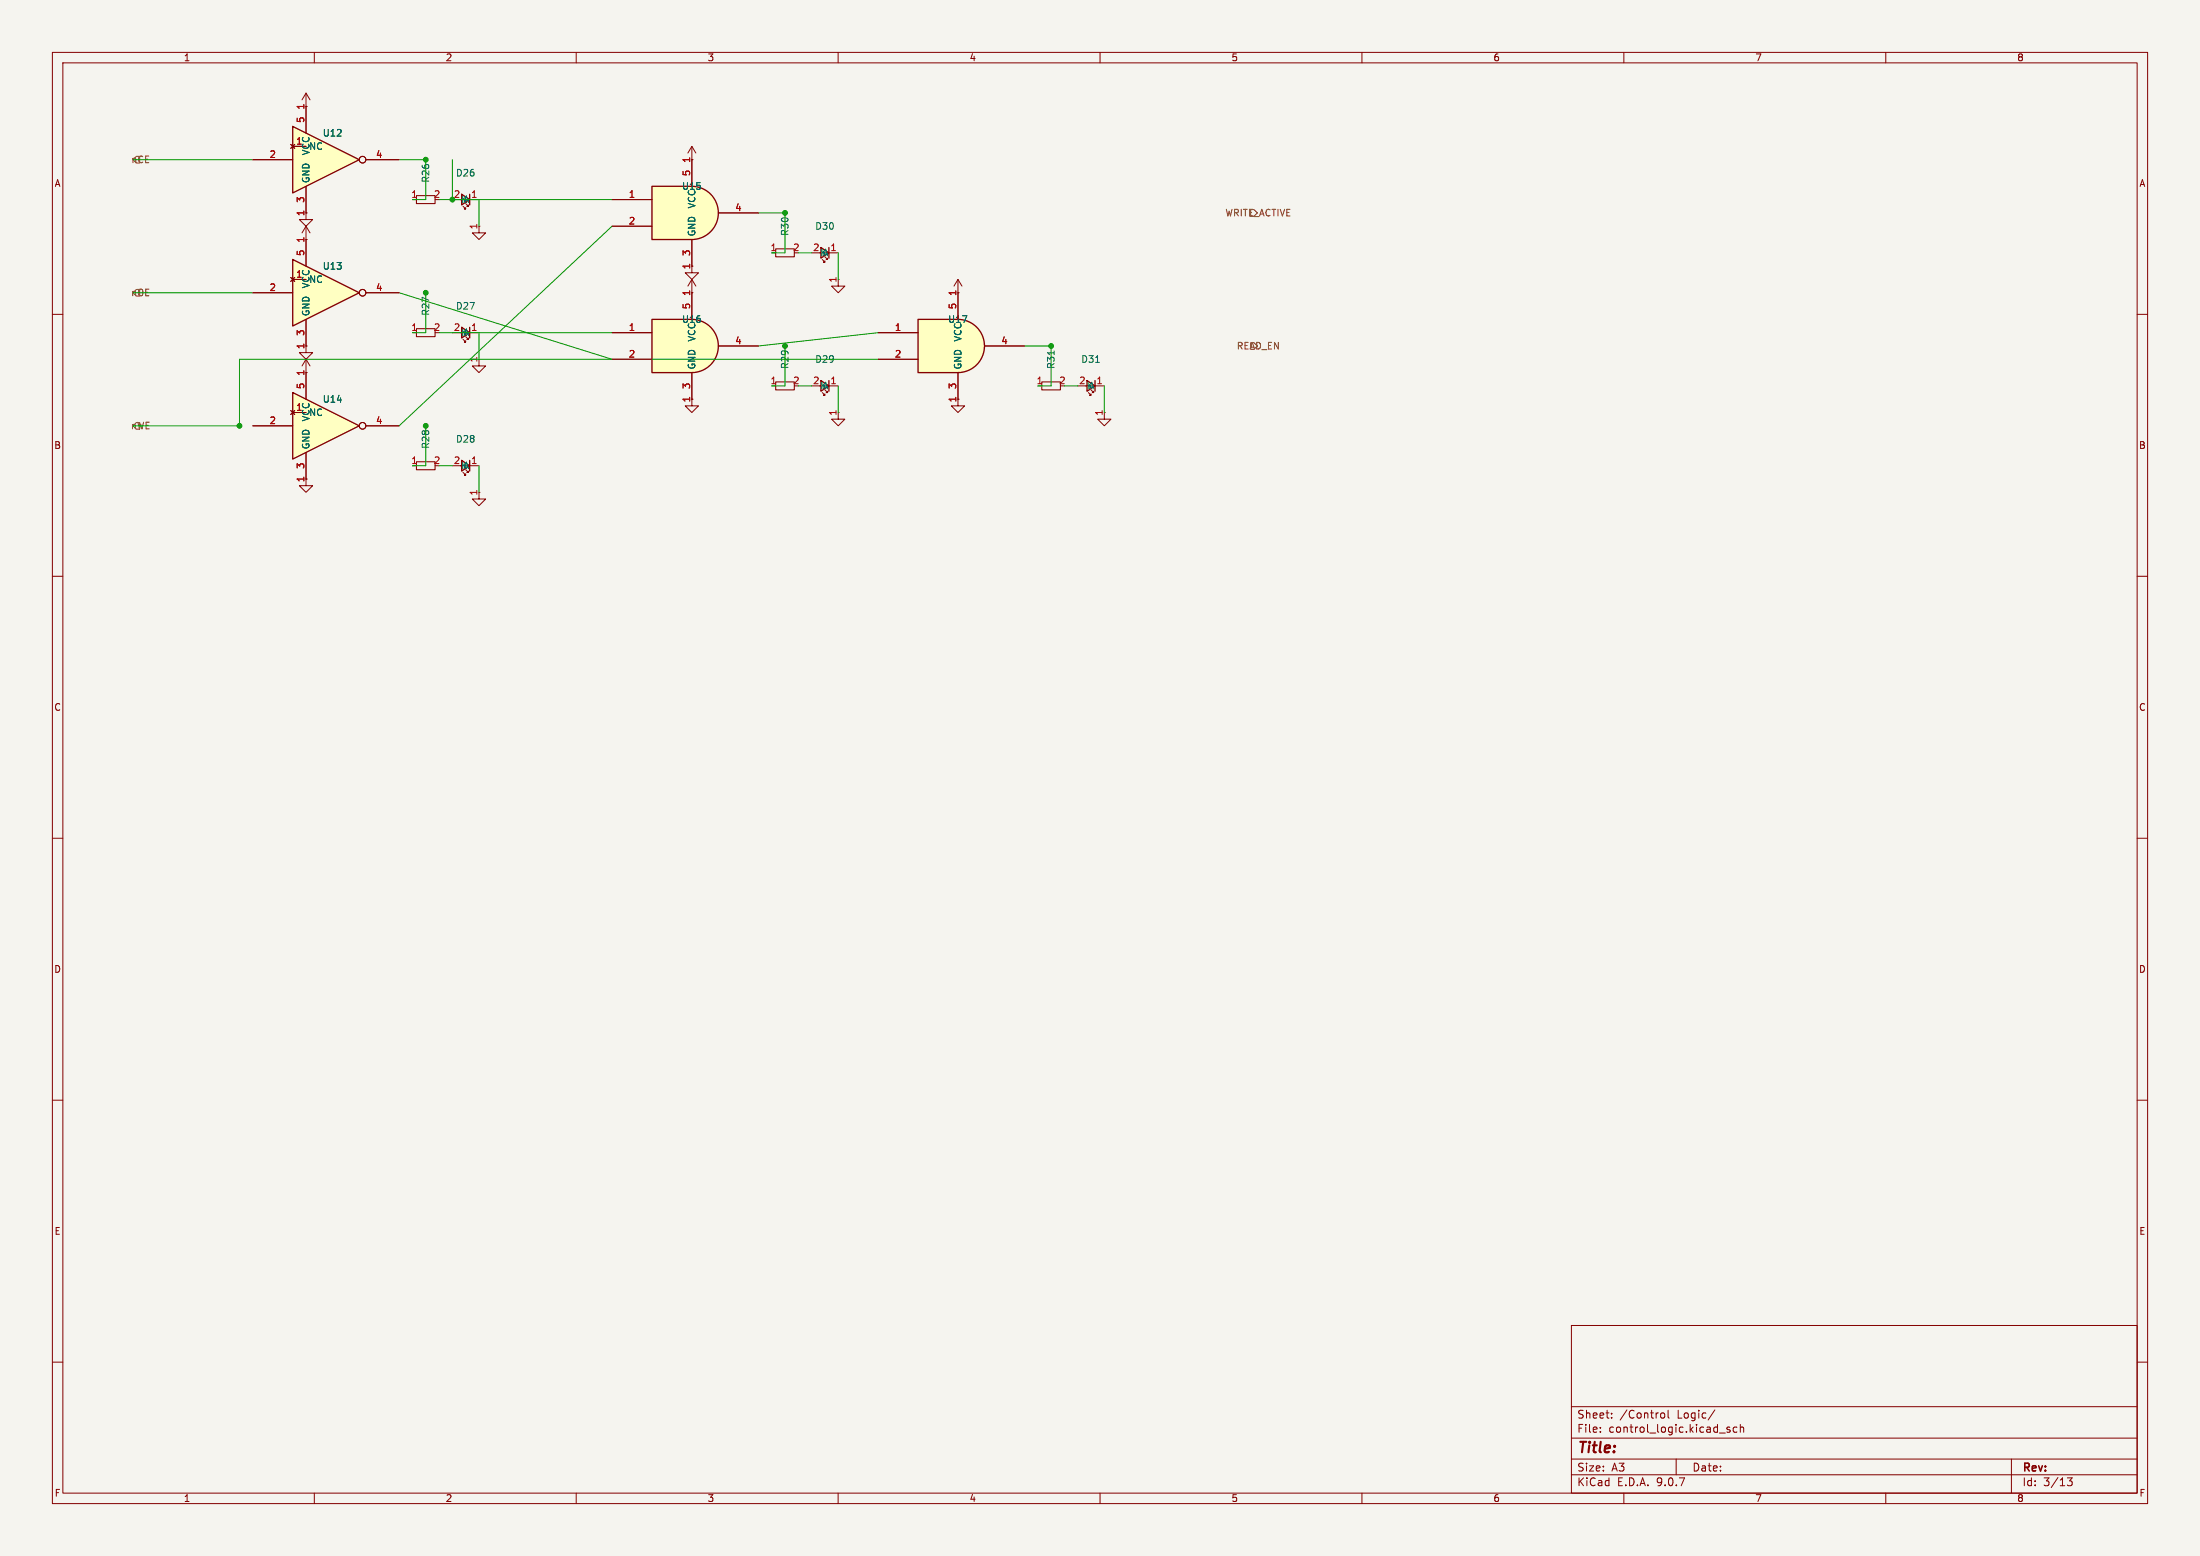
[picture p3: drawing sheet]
<svg xmlns="http://www.w3.org/2000/svg" width="420mm" height="297mm" viewBox="0 0 420 297" stroke-linecap="round" stroke-linejoin="round" font-family="sans-serif">
<path d="M0 0h420v297h-420z" fill="#f5f4ef" stroke="#f5f4ef" stroke-width=".19"/>
<g fill="none" stroke="#840000" stroke-width=".19">
<path d="M10 10h400v277h-400zM12 12h396v273h-396zM60 10v2M110 10v2M160 10v2M210 10v2M260 10v2M310 10v2M360 10v2M91.4 43.2v1.3h1.3l-1.3 1.2-1.2-1.2h1.2M10 60h2M408 60h2"/>
<path d="M91.4 94v1.3h1.3l-1.3 1.2-1.2-1.2h1.2M10 110h2M408 110h2M10 160h2M408 160h2M10 210h2M408 210h2M300 253h108v32h-108zM10 260h2M300 278.5h108M300 274.5h108M300 268.5h108"/>
<path d="M305.5 273.2v.2M305.5 272.5v.1M307.7 270.5v.2M307.7 269.8v.1M317.1 269.8l.4-.1 .3 .3-.1 .6-.4 .1-.2-.2M318.4 269.2v1.3l.3 .2M320 278.5v3M327.4 269.1l-1.3 1.9M328.2 273.5h1.2M330.2 272.5l-.3-.1-.2 .2v.2l.5 .2v.3h-.5M331.6 272.5l-.4-.1-.3 .3 .1 .6h.6M332.2 272.5l.2-.1 .4 .1 .1 .9"/>
<path d="M332.2 271.9v1.5M384 278.5v6.5M408 260h2M60 285v2M110 285v2M160 285v2M210 285v2M260 285v2M300 281.5h108M310 285v2M360 285v2M394.7 282.1h.9l-.5 .6 .4 .1v.6l-.2 .2-.6-.1"/>
</g>
<path d="M132.1 61a5.1 5.1 0 0 1 5 5 5.1 5.1 0 0 1-5 5.1z" fill="#ffffc2" stroke="#ffffc2" stroke-width=".19"/>
<path d="M124.5 61h7.6v10.1h-7.6z" fill="#ffffc2"/>
<path d="M124.5 61h7.6a5.1 5.1 0 0 1 5 5 5.1 5.1 0 0 1-5 5.1h-7.6z" fill="none" stroke="#840000" stroke-width=".25"/>
<g fill="none" stroke="#840000" stroke-width=".19">
<path d="M86.4 38.1h1.7M88.4 39.4l.5 .5h-.3h.3v-.3M89.7 38.1h1.7M132.1 53.3v7.7M132.1 53.3l-.8 1.3M132.1 53.3l.7 1.3M154.9 48.3h1.8M157 49.5l.5 .5h-.3h.3v-.2M158.2 48.3h1.8M160 53.3v1.3h1.3l-1.3 1.3-1.3-1.3h1.3M91.4 68.6v1.3h1.3l-1.3 1.2-1.2-1.2h1.2M116.8 63.5h7.7"/>
<path d="M116.8 68.6h7.7M132.1 71.1v5.1M137.2 66h7.6M86.4 88.9h1.7M88.4 90.2l.5 .5h-.3h.3v-.3M89.7 88.9h1.7"/>
</g>
<path d="M148.1 47.5h3.5v1.5h-3.5zM79.5 88.1h3.6v1.6h-3.6z" fill="none" stroke="#840000" stroke-width=".2"/>
<path d="M182.9 61a5.1 5.1 0 0 1 5 5 5.1 5.1 0 0 1-5 5.1z" fill="#ffffc2" stroke="#ffffc2" stroke-width=".19"/>
<path d="M175.3 61h7.6v10.1h-7.6z" fill="#ffffc2"/>
<path d="M175.3 61h7.6a5.1 5.1 0 0 1 5 5 5.1 5.1 0 0 1-5 5.1h-7.6z" fill="none" stroke="#840000" stroke-width=".25"/>
<path d="M58.4 40.6v1.3h1.3l-1.3 1.3-1.3-1.3h1.3M58.4 43.2l-.7 1.3M58.4 43.2l.8 1.3M58.4 43.2v2.5M182.9 55.9v5.1M132.1 76.2v1.3h1.2l-1.2 1.2-1.3-1.2h1.3M167.6 63.5h7.7M167.6 68.6h7.7M182.9 71.1v5.1M188 66h7.6" fill="none" stroke="#840000" stroke-width=".19"/>
<path d="M148.1 72.9h3.5v1.5h-3.5z" fill="none" stroke="#840000" stroke-width=".2"/>
<path d="M55.9 49.5l12.7 6.4-12.7 6.3z" fill="#ffffc2"/>
<path d="M55.9 49.5l12.7 6.4-12.7 6.3z" fill="none" stroke="#840000" stroke-width=".25"/>
<g fill="none" stroke="#840000" stroke-width=".19">
<path d="M48.3 55.9h7.6M55.5 53l.8 .7M55.9 53.3h2.5M56.3 53l-.8 .7M58.4 45.7v5.1M69.8 55.9h6.4M182.9 53.3l-.8 1.3M182.9 53.3l.7 1.3M182.9 53.3v2.6M58.4 61v5M58.4 68.6v2.5M58.4 68.6l-.7 1.3"/>
<path d="M58.4 68.6l.8 1.3M182.9 76.2v1.3h1.2l-1.2 1.2-1.3-1.2h1.3"/>
<circle cx="69.2" cy="55.9" r=".63"/>
</g>
<path d="M55.9 74.9l12.7 6.4-12.7 6.3z" fill="#ffffc2"/>
<path d="M55.9 74.9l12.7 6.4-12.7 6.3z" fill="none" stroke="#840000" stroke-width=".25"/>
<g fill="none" stroke="#840000" stroke-width=".19">
<path d="M58.4 17.8v2.5M58.4 17.8l-.7 1.3M58.4 17.8l.8 1.3M55.5 78.4l.8 .7M55.9 78.7h2.5M56.3 78.4l-.8 .7M58.4 66v1.3h1.3l-1.3 1.3-1.3-1.3h1.3M58.4 71.1v5.1M86.4 63.5h1.7M88.4 64.8l.5 .5h-.3h.3v-.3M89.7 63.5h1.7M154.9 73.7h1.8"/>
<path d="M157 74.9l.5 .5h-.3h.3v-.2M158.2 73.7h1.8M160 78.7v1.3h1.3l-1.3 1.3-1.3-1.3h1.3M205.7 73.7h1.8M207.8 74.9l.5 .5h-.3h.3v-.2M209 73.7h1.8M210.8 78.7v1.3h1.3l-1.3 1.3-1.3-1.3h1.3M48.3 81.3h7.6M58.4 86.4v6.3h1.3l-1.3 1.3-1.3-1.3h1.3M69.8 81.3h6.4"/>
<circle cx="69.2" cy="81.3" r=".63"/>
</g>
<path d="M79.5 37.3h3.6v1.6h-3.6zM79.5 62.7h3.6v1.6h-3.6zM198.9 72.9h3.5v1.5h-3.5z" fill="none" stroke="#840000" stroke-width=".2"/>
<path d="M201.2 67v.7M209.2 69.2h.7" fill="none" stroke="#006464" stroke-width=".19"/>
<path d="M55.9 24.1l12.7 6.4-12.7 6.3z" fill="#ffffc2"/>
<path d="M55.9 24.1l12.7 6.4-12.7 6.3z" fill="none" stroke="#840000" stroke-width=".25"/>
<g fill="none" stroke="#840000" stroke-width=".19">
<path d="M48.3 30.5h7.6M55.5 27.6l.8 .7M55.9 27.9h2.5M56.3 27.6l-.8 .7M58.4 20.3v5.1M58.4 35.6v5M69.8 30.5h6.4M132.1 27.9l-.8 1.3M132.1 27.9l.7 1.3M132.1 27.9v2.6"/>
<circle cx="69.2" cy="30.5" r=".63"/>
</g>
<path d="M132.1 35.6a5.1 5.1 0 0 1 5 5 5.1 5.1 0 0 1-5 5.1z" fill="#ffffc2" stroke="#ffffc2" stroke-width=".19"/>
<path d="M124.5 35.6h7.6v10.1h-7.6z" fill="#ffffc2"/>
<path d="M124.5 35.6h7.6a5.1 5.1 0 0 1 5 5 5.1 5.1 0 0 1-5 5.1h-7.6z" fill="none" stroke="#840000" stroke-width=".25"/>
<g fill="none" stroke="#840000" stroke-width=".19">
<path d="M48.3 30.5h7.6M55.5 27.6l.8 .7M55.9 27.9h2.5M56.3 27.6l-.8 .7M58.4 20.3v5.1M58.4 35.6v5M69.8 30.5h6.4M116.8 38.1h7.7M132.1 30.5v5.1M48.3 55.9h7.6M55.5 53l.8 .7M55.9 53.3h2.5"/>
<path d="M56.3 53l-.8 .7M58.4 45.7v5.1M69.8 55.9h6.4M116.8 43.2h7.7M132.1 45.7v6.4h1.2l-1.2 1.2-1.3-1.2h1.3M132.1 55.9v5.1M137.2 40.6h7.6M182.9 55.9v5.1M55.5 78.4l.8 .7M55.9 78.7h2.5M56.3 78.4l-.8 .7M58.4 61v5"/>
<path d="M58.4 71.1v5.1M116.8 63.5h7.7M116.8 68.6h7.7M132.1 71.1v5.1M137.2 66h7.6M167.6 63.5h7.7M167.6 68.6h7.7M182.9 71.1v5.1M188 66h7.6M48.3 81.3h7.6M58.4 86.4v5M69.8 81.3h6.4"/>
<circle cx="69.2" cy="30.5" r=".63"/>
<circle cx="69.2" cy="55.9" r=".63"/>
<circle cx="69.2" cy="81.3" r=".63"/>
</g>
<g fill="none" stroke="#009600" stroke-width=".19">
<path d="M25.4 30.5h22.9M76.2 30.5h5.1v7.6h-2.6M83.8 38.1h33M86.4 30.5v7.6M91.4 38.1v5.1M25.4 55.9h22.9M76.2 55.9l40.6 12.7M81.3 55.9v7.6h-2.6M116.8 43.2l-40.6 38.1M144.8 40.6h5.1v7.7h-2.6M152.4 48.3h2.5M160 48.3v5"/>
<path d="M83.8 63.5h33M91.4 63.5v5.1M149.9 66v7.7h-2.6M152.4 73.7h2.5M160 73.7v5M167.6 68.6h-121.9v12.7h-20.3M167.6 63.5l-22.8 2.5M195.6 66h5.1v7.7h-2.6M203.2 73.7h2.5M210.8 73.7v5M81.3 81.3v7.6h-2.6M83.8 88.9h2.6"/>
<path d="M91.4 88.9v5.1"/>
</g>
<g fill="#009600" stroke="#009600" stroke-width=".19">
<circle cx="45.7" cy="81.3" r=".46"/>
<circle cx="81.3" cy="81.3" r=".46"/>
<circle cx="149.9" cy="40.6" r=".46"/>
<circle cx="200.7" cy="66" r=".46"/>
<circle cx="149.9" cy="66" r=".46"/>
<circle cx="81.3" cy="30.5" r=".46"/>
<circle cx="86.4" cy="38.1" r=".46"/>
<circle cx="81.3" cy="55.9" r=".46"/>
</g>
<text font-size="2.8" fill="#840000" x="301" y="277.9">Title:</text>
<g font-size="2.1" fill="#840000">
<text x="301" y="273.7">File:</text>
<text x="301" y="271">Sheet:</text>
<text x="307.1" y="273.7">control_logic.kicad_sch</text>
<text x="309.2" y="271">/Control</text>
<text x="320.2" y="271">Logic/</text>
<text x="301" y="281.1">Size:</text>
<text x="307.6" y="281.1">A3</text>
<text x="323" y="281.1">Date:</text>
<text x="386" y="281.3">Rev:</text>
<text x="301" y="283.9">KiCad</text>
<text x="308.7" y="283.9">E.D.A.</text>
<text x="316.3" y="283.9">9.0.7</text>
<text x="386" y="283.9">Id:</text>
<text x="390.1" y="283.9">3/13</text>
</g>
<g font-size="1.8" fill="#840000">
<text x="35" y="11.9">1</text>
<text x="85" y="11.9">2</text>
<text x="135" y="11.9">3</text>
<text x="185" y="11.9">4</text>
<text x="235" y="11.9">5</text>
<text x="285" y="11.9">6</text>
<text x="335" y="11.9">7</text>
<text x="385" y="11.9">8</text>
<text x="10.3" y="35.9">A</text>
<text x="408.3" y="35.9">A</text>
<text x="10.3" y="85.9">B</text>
<text x="408.2" y="85.9">B</text>
<text x="10.3" y="135.9">C</text>
<text x="408.2" y="135.9">C</text>
<text x="10.3" y="185.9">D</text>
<text x="408.2" y="185.9">D</text>
<text x="10.3" y="235.9">E</text>
<text x="408.3" y="235.9">E</text>
<text x="10.3" y="285.9">F</text>
<text x="35" y="286.9">1</text>
<text x="85" y="286.9">2</text>
<text x="135" y="286.9">3</text>
<text x="185" y="286.9">4</text>
<text x="235" y="286.9">5</text>
<text x="285" y="286.9">6</text>
<text x="335" y="286.9">7</text>
<text x="385" y="286.9">8</text>
<text x="408.3" y="285.9">F</text>
</g>
<g font-size="1.8" fill="#a90000">
<text x="58.2" y="23.6" transform="rotate(-90 58.2 23.6)">5</text>
<text x="58.2" y="21" transform="rotate(-90 58.2 21)">1</text>
<text x="56.4" y="27.7">1</text>
<text x="51.4" y="30.2">2</text>
<text x="71.7" y="30.2">4</text>
<text x="131.8" y="33.7" transform="rotate(-90 131.8 33.7)">5</text>
<text x="131.8" y="31.2" transform="rotate(-90 131.8 31.2)">1</text>
<text x="58.2" y="41.3" transform="rotate(-90 58.2 41.3)">1</text>
<text x="58.2" y="38.8" transform="rotate(-90 58.2 38.8)">3</text>
<text x="78.4" y="37.8">1</text>
<text x="82.7" y="37.8">2</text>
<text x="86.5" y="37.8">2</text>
<text x="89.8" y="37.8">1</text>
<text x="119.9" y="37.8">1</text>
<text x="140.3" y="40.4">4</text>
<text x="58.2" y="46.4" transform="rotate(-90 58.2 46.4)">1</text>
<text x="91.2" y="43.9" transform="rotate(-90 91.2 43.9)">1</text>
<text x="119.9" y="42.9">2</text>
<text x="56.4" y="53.1">1</text>
<text x="58.2" y="49" transform="rotate(-90 58.2 49)">5</text>
<text x="131.8" y="51.5" transform="rotate(-90 131.8 51.5)">1</text>
<text x="131.8" y="49" transform="rotate(-90 131.8 49)">3</text>
<text x="147" y="48">1</text>
<text x="151.3" y="48">2</text>
<text x="155.1" y="48">2</text>
<text x="158.4" y="48">1</text>
<text x="51.4" y="55.6">2</text>
<text x="71.7" y="55.6">4</text>
<text x="131.8" y="59.1" transform="rotate(-90 131.8 59.1)">5</text>
<text x="131.8" y="56.6" transform="rotate(-90 131.8 56.6)">1</text>
<text x="159.8" y="54" transform="rotate(-90 159.8 54)">1</text>
<text x="182.6" y="59.1" transform="rotate(-90 182.6 59.1)">5</text>
<text x="182.6" y="56.6" transform="rotate(-90 182.6 56.6)">1</text>
<text x="58.2" y="64.2" transform="rotate(-90 58.2 64.2)">3</text>
<text x="78.4" y="63.2">1</text>
<text x="82.7" y="63.2">2</text>
<text x="86.5" y="63.2">2</text>
<text x="89.8" y="63.2">1</text>
<text x="119.9" y="63.2">1</text>
<text x="140.3" y="65.8">4</text>
<text x="170.7" y="63.2">1</text>
<text x="191.1" y="65.8">4</text>
<text x="58.2" y="71.8" transform="rotate(-90 58.2 71.8)">1</text>
<text x="58.2" y="66.7" transform="rotate(-90 58.2 66.7)">1</text>
<text x="91.2" y="69.3" transform="rotate(-90 91.2 69.3)">1</text>
<text x="119.9" y="68.3">2</text>
<text x="170.7" y="68.3">2</text>
<text x="58.2" y="74.4" transform="rotate(-90 58.2 74.4)">5</text>
<text x="131.8" y="76.9" transform="rotate(-90 131.8 76.9)">1</text>
<text x="131.8" y="74.4" transform="rotate(-90 131.8 74.4)">3</text>
<text x="147" y="73.4">1</text>
<text x="151.3" y="73.4">2</text>
<text x="155.1" y="73.4">2</text>
<text x="158.4" y="73.4">1</text>
<text x="182.6" y="76.9" transform="rotate(-90 182.6 76.9)">1</text>
<text x="182.6" y="74.4" transform="rotate(-90 182.6 74.4)">3</text>
<text x="197.8" y="73.4">1</text>
<text x="202.1" y="73.4">2</text>
<text x="205.9" y="73.4">2</text>
<text x="209.2" y="73.4">1</text>
<text x="51.4" y="81">2</text>
<text x="56.4" y="78.5">1</text>
<text x="71.7" y="81">4</text>
<text x="159.8" y="79.4" transform="rotate(-90 159.8 79.4)">1</text>
<text x="210.6" y="79.4" transform="rotate(-90 210.6 79.4)">1</text>
<text x="58.2" y="89.6" transform="rotate(-90 58.2 89.6)">3</text>
<text x="78.4" y="88.6">1</text>
<text x="82.7" y="88.6">2</text>
<text x="86.5" y="88.6">2</text>
<text x="89.8" y="88.6">1</text>
<text x="58.2" y="92.1" transform="rotate(-90 58.2 92.1)">1</text>
<text x="91.2" y="94.7" transform="rotate(-90 91.2 94.7)">1</text>
</g>
<g font-size="1.8" fill="#006464">
<text x="58.9" y="28.8">NC</text>
<text x="59.3" y="29.7" transform="rotate(-90 59.3 29.7)">VCC</text>
<text x="61.5" y="26.3">U12</text>
<text x="59.3" y="35.1" transform="rotate(-90 59.3 35.1)">GND</text>
<text x="82.1" y="35" transform="rotate(-90 82.1 35)">R26</text>
<text x="87" y="33.9">D26</text>
<text x="87.9" y="39">KA</text>
<text x="130.1" y="36.4">U15</text>
<text x="132.9" y="39.9" transform="rotate(-90 132.9 39.9)">VCC</text>
<text x="132.9" y="45.2" transform="rotate(-90 132.9 45.2)">GND</text>
<text x="150.7" y="45.1" transform="rotate(-90 150.7 45.1)">R30</text>
<text x="155.5" y="44">D30</text>
<text x="61.5" y="51.7">U13</text>
<text x="156.5" y="49.1">KA</text>
<text x="58.9" y="54.2">NC</text>
<text x="59.3" y="55.1" transform="rotate(-90 59.3 55.1)">VCC</text>
<text x="87" y="59.3">D27</text>
<text x="59.3" y="60.5" transform="rotate(-90 59.3 60.5)">GND</text>
<text x="82.1" y="60.4" transform="rotate(-90 82.1 60.4)">R27</text>
<text x="87.9" y="64.4">KA</text>
<text x="130.1" y="61.8">U16</text>
<text x="132.9" y="65.3" transform="rotate(-90 132.9 65.3)">VCC</text>
<text x="180.9" y="61.8">U17</text>
<text x="183.7" y="65.3" transform="rotate(-90 183.7 65.3)">VCC</text>
<text x="132.9" y="70.6" transform="rotate(-90 132.9 70.6)">GND</text>
<text x="150.7" y="70.5" transform="rotate(-90 150.7 70.5)">R29</text>
<text x="155.5" y="69.4">D29</text>
<text x="183.7" y="70.6" transform="rotate(-90 183.7 70.6)">GND</text>
<text x="201.5" y="70.5" transform="rotate(-90 201.5 70.5)">R31</text>
<text x="206.3" y="69.4">D31</text>
<text x="61.5" y="77.1">U14</text>
<text x="156.5" y="74.5">KA</text>
<text x="207.3" y="74.5">KA</text>
<text x="58.9" y="79.6">NC</text>
<text x="59.3" y="80.5" transform="rotate(-90 59.3 80.5)">VCC</text>
<text x="59.3" y="85.9" transform="rotate(-90 59.3 85.9)">GND</text>
<text x="82.1" y="85.8" transform="rotate(-90 82.1 85.8)">R28</text>
<text x="87" y="84.7">D28</text>
<text x="87.9" y="89.8">KA</text>
</g>
<g font-size="1.8" fill="#725600">
<text x="25" y="31.3">nCE</text>
<text x="233.8" y="41.5">WRITE_ACTIVE</text>
<text x="24.9" y="56.7">nOE</text>
<text x="236" y="66.9">READ_EN</text>
<text x="24.9" y="82.1">nWE</text>
</g>
</svg>
